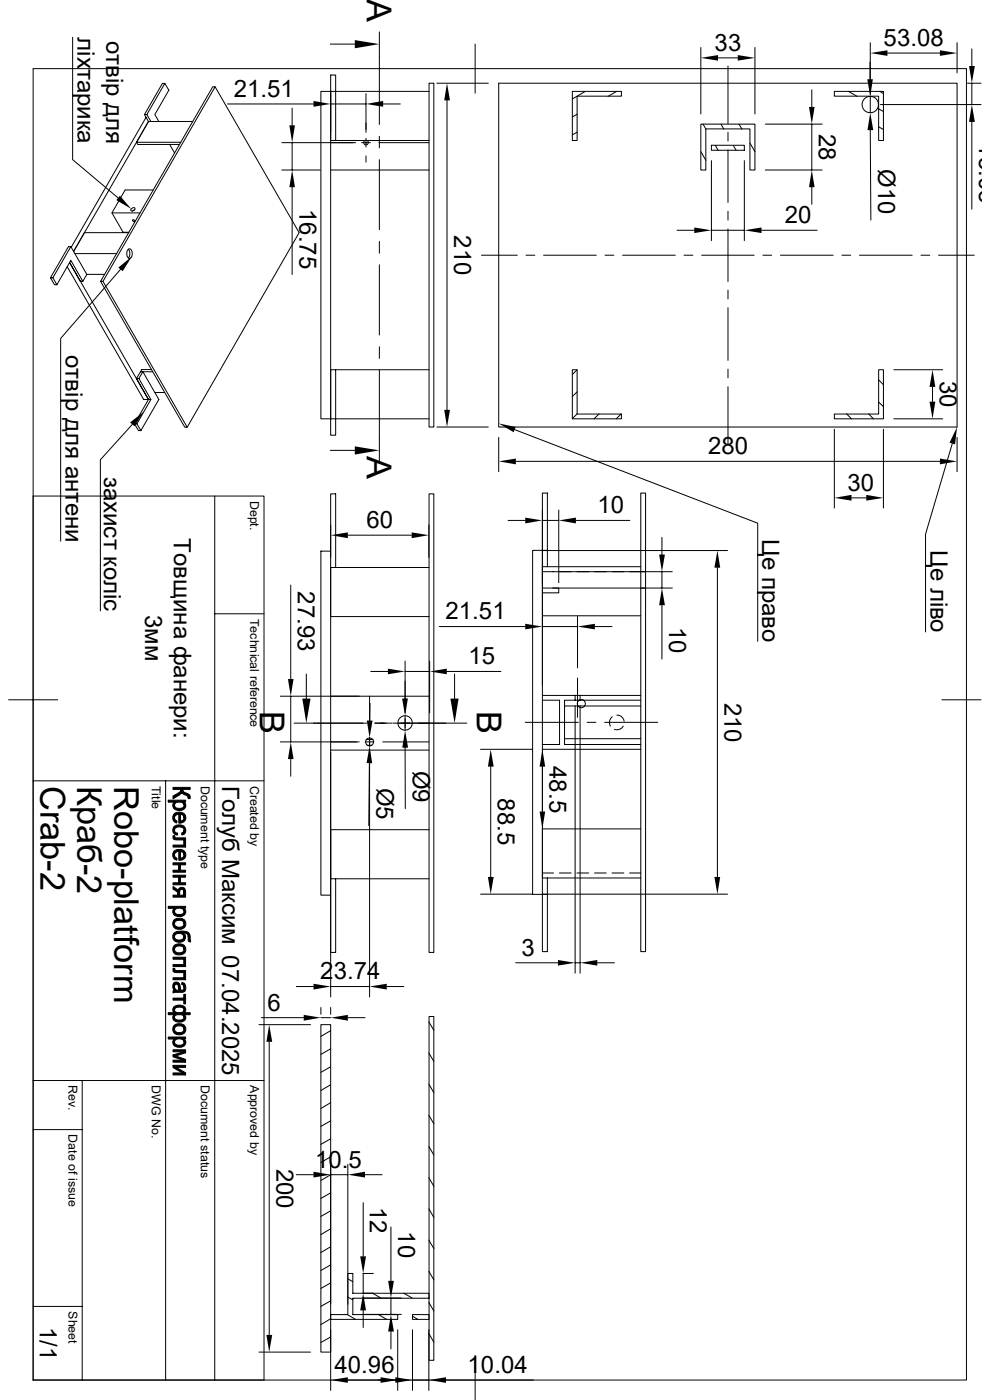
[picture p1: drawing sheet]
<svg xmlns="http://www.w3.org/2000/svg" width="210mm" height="297mm" viewBox="0 0 210 297" stroke-linecap="round" stroke-linejoin="round" font-family="sans-serif">
<g fill="none" stroke="#000" stroke-width=".21">
<path d="M7 14.6h198v278.2h-198zM15.4 7.9v26l9.7 8.1M35 17.7l-3.8 6.6M45.1 18.4h.5l-23.8 41.3h-.5zM45.6 18.4l17.9 31-23.8 41.2M68.1 19.4h2v69.5h-2zM70.1 9.4h5.2M70.1 19.4v10.4h1.1M70.1 19.9v8.2M77.6 19.9v8.2M80.5 6.8v19.6M91 19.4h-19.8v-3.5h-1.1v3.5h1.1v10.4"/>
<path d="M91 17.7h1v72.9h-1zM92.7 17.7h10.9M100.8 9.4v10.4M105.8 17.7h97.2v72.9h-97.2zM121.4 19.4h10.4v1h-9.4v9.4h-1zM124.2 19.4l-2.8 1.6M130.8 19.4l-1.8 1M148.7 10.1v14.1M152.3 12.3h4.2M154.4 14v12.2M160.1 10.1v14.1M172.2 19v3.7"/>
<path d="M177 19.4h10.4v10.4h-1v-9.4h-9.4zM180 19.4l1.8 1M184.6 13.2v3.6M184.6 9.1v10.9M186.6 19.4l.8 .5M188.3 11.3h11.1M203 9.1v6.4M205.2 17.7h2.9M206.2 10.4v3.6M206.2 17.7v4.5M30.6 24.3h.6l.8 1.5M30.6 24.3l3.9-6.6h.5l.8 1.4-2.9 5.2 .8 1.5"/>
<path d="M30.6 24.3l.9 1.5-15.9 27.5 2.3-3.9h9.4M31 24.9l-15.9 27.6M36 30.6l1 1.9M38.4 30.2h-9.4l.2 .4h8.9M40.9 25.8h-9.4l-2.5 4.4M48.3 22.1h18.2M59.8 36.1h8.1M59.8 30.3h15.6M62 22.9v3.7M62 30.3v5.8M62 39.7v18.6M70.1 36.1h20.9"/>
<path d="M70.1 22.1h7.5M71.2 29.8h19.8M76.7 30.3h1.9M77.3 29.8a.51 .51 0 0 0 0 .8 .51 .51 0 0 0 .7 0 .51 .51 0 0 0-.1-.8M77.6 29.3v1.9M77.6 33.1v1.3M80.4 30.3h10.6M80.5 28.9v2.5M80.5 33.9v14.8M81.3 22.1h3.6M94.8 21.3v65.7M122.5 24.2l-1.1 .6"/>
<path d="M122.5 28l-1.1 .6M148.7 32.2l1 1.8M148.7 26.3h11.4v9.8h-1v-8.8h-9.4v8.8h-1zM149.1 26.3l.6 1.1M150.9 30.8h7v1.1h-7zM150.9 34.1v17M151.8 30.9l.6 1M153 26.3l.5 1.1M154.4 28.1v1.8M154.4 31.8v11.2M155.6 30.9l.6 1M156.8 26.3l.6 1.1"/>
<path d="M157.9 34.1v17M159.1 30.4l1 1.8M162.3 36.1h12.1M162.3 26.3h12.1M172.2 26.3v9.8M172.2 39.7v3.6M184.6 27.6l.1 19.1M184.6 20.4v3.5M186.4 23.1l1 .6M186.4 26.9l1 .6M186.8 22.2h21.3M206.2 25.9v18.5"/>
<path d="M10.7 58.9l.9 1.5h.5l2.9-5.2 2.6 4.5M14.3 56.6l16.2 28.2h1l-16.7-29.1 2.3 4h.5l.8-1.5-3.4-5.9h-.5l-3.8 6.6h.5l.9 1.5M15 52.3l-3.8 6.6M15.9 53.8h8.9M18.4 58.2h3.8M21.3 59.7l17.9 30.9h.5l-17.9-30.9M23.7 45.2h6M25.6 57.1l-12.7 14.7v43M27.2 52.9a1.45 1.45 0 0 1 0 1.8M27.2 52.9a.57 .57 0 0 1 .6 0 .57 .57 0 0 1 .2 .6v.6a.57 .57 0 0 1-.5 .7 .57 .57 0 0 1-.6-.7l.1-.8zM27.9 44.3l.6-.2a.47 .47 0 0 1-.2 .6 .47 .47 0 0 1-.6-.2zM28.6 44.5l-.5 .3"/>
<path d="M32.5 40.3h-6l-2.8 4.9 2.4 4.1h1.2M80.5 51.2v2.5M80.5 56.2v14.9M102.2 54.1h7.5M111.6 54.1h1.9M115.3 54.1h11.2M128.4 54.1h1.8M132.1 54.1h11.2M143.6 48.9h3.7M145.1 54.1h1.9M148.8 54.1h11.2M150.9 48.9h7"/>
<path d="M154.4 44.8v1.9M154.4 48.6v11.1M161.5 48.9h11.9M161.8 54.1h1.9M165.6 54.1h11.1M178.6 54.1h1.9M182.3 54.1h11.2M195.4 54.1h1.8M199.1 54.1h7.6M30.3 78.9l-.8 1.4h-.5l.8-1.4h.5l3.4 5.9-3.8 6.6M32.1 78.4h-2l-.3 .5h2.6M71.2 78.4h-1.1v10.5"/>
<path d="M71.2 78.4v10.5h-1.1v3.4h1.1v-3.4h19.8M71.2 78.4h19.8M80.5 73.6v2.4M80.5 78.5v19.7M121.4 78.4h1v9.4h9.4v1.1h-10.4zM122.4 78.4l-1 1.1M154.4 61.6v1.8M154.4 65.3v11.2M154.4 78.3v1.9M186.4 78.4h1v10.5h-10.4v-1.1h9.4zM189.6 78.4h10.4M28.1 90l-6.8 7.5v32.1"/>
<path d="M28.5 89.9l.9 1.5h.5l-.9-1.5M29 80.3l2.5 4.5h.5l-2.5-4.5M31.5 84.8l-3 5.1h.5l3-5.1M32.9 83.3h2M70.1 95.5h5.2M92.7 90.6h10.9M105.8 92.8v7.3M109.2 91.1l51.5 19.9v25.1M109.4 97.9h90M122.5 83.1l-1.1 1M122.5 87.8l-1.1 1M127.1 87.8l-1.1 1.1"/>
<path d="M131.8 87.8l-1.1 1.1M154.4 82v12.2M177 91.1v16.7M179.6 87.8l1 1.1M184.3 87.8l1 1.1M186.4 80.6l1 1M186.4 85.3l1 1M187.4 91.1v16.7M189.6 88.9h10.4M197.8 82.1v3.1M202 94.1l-5.7 19.2v20.8M203 92.8v7.3"/>
<path d="M7 105.2h49v187.6h-49M45.6 105.2v187.6M70.1 116.9h-2v73h2M70.1 111.4v6.8M73.8 113.5h13.5M91 111.4v6.8M91 104.8h1v97.3h-1zM107.8 110.4h3.6M115.1 108.2v15.4M115.1 110.4h3.4M118.5 108.2v15.4M122.2 110.4h11.4"/>
<path d="M135.9 104.6h1v97.3h-1zM140.4 114v3.6M154.3 116.8h-41.3v72.9h3.1M180.6 105.6h3.2M45.6 130.2h10.4M61.7 124.1v20M71.2 120.4h-1.1v66M71.2 120.4v-15.6h-1.1v26h20.9M71.2 120.4h19.8M93.2 132.9h18.2M115.1 120.2v10.4h20.8M115.1 124.8h3.4v1h-3.4"/>
<path d="M115.1 121.3h27.5M115.1 120.2v66.1h1M115.1 120.2v-15.6h1v15.6M115.1 120.2h20.8M115.1 130.7v14.6M115.1 132.9h7.4M117.3 124.8h25.3M122.5 130.7v11M126.2 132.9h3.6M140.4 121.3v3.5M140.4 128.4v11.4M152.2 120.4v65.7"/>
<path d="M1.8 148.5h10.4M59.5 157.4h16.7M61.7 147.7v9.7M62.4 153.4h15.4M65 143v5.2M70.1 159.1h20.9M70.1 159.6v51.9M77.5 157.4h1.8M77.7 156.9h1.4M77.9 158.1h1M78.4 147.7v6.9M78.4 156.5v1.8"/>
<path d="M78.4 159.6v51.9M78.5 149.2l-.1 3.7M78.7 142.5h3.6M81.2 157.4h9.8M83.1 153.4h-3.6M83.4 153.4h15.6M85.9 151.8v3.1M85.9 156.2l.1 15.3M85.9 140.3v10.9M85.9 142.5h5.2M91 147.7h-31.5M91.1 140.3v10.9"/>
<path d="M94.8 142.5h11.5M96.4 143v5.2M101.9 159h11M111.4 153.2h11.3M115.1 148.5h3.6v9.4h-3.6M115.1 147.5h20.8M115.1 159h20.8M119.8 149.8h16.1M119.8 156.7h16.1M122 149.7v56.8M122 147.5v1M122.5 143.8v8.4"/>
<path d="M122.6 149.8a.87 .87 0 0 0 1.4 0M122.6 149.7a.83 .83 0 0 1 .7-1.3 .83 .83 0 0 1 .7 1.3M123.1 149.7v56.8M123.1 147.5v1M124.5 153.2h1.9M128.3 153.2h11.2M129.9 152.1a1.53 1.53 0 0 0-.4 2M130.9 151.7a1.56 1.56 0 0 1 1.5 1.3M132.2 154.1a1.5 1.5 0 0 1-1.9 .6M135.9 148.5h-16.1v9.4h16.1M199.8 148.5h8.3M7 165.7h49"/>
<path d="M35.1 165.7v127.1M61.7 161v3.7M78.4 161.9l-.2 13.2M91 176h-20.9v10.4M104.1 162.6v23.5M115.1 162.6v9.6M135.9 175.9h-20.8v26h1v-15.6M70.1 186.4v15.7h1.1v-15.7M70.1 186.4h20.9M101.9 189.7h11M115.1 185.2h2.3M115.1 189.7h39.2"/>
<path d="M116.1 186.3h19.8M118.7 185.2h2.5M122.4 185.2h2.5M126.1 185.2h2.5M129.8 185.2h2.5M133.6 185.2h2.3M54.9 217.4h11M55.5 215.9h8.9M62.9 209.3h3.6M68.1 213.7v1.5M68.1 215.9h2M68.1 217.4h2v69.5h-2z"/>
<path d="M70.1 218.7l-2 1.2M70.1 213.7v1.5M70.1 209.3h8.3M73.8 215.9h3.6M82 209.3h3.7M91 216.8l1 1.8M91 215.6h1v73h-1zM109.4 204.3h9M122 204.3h1.1M126.7 204.3h3.6M7 239.6h10.4M7 229.2h49"/>
<path d="M17.4 229.2v63.6M57.1 221v62.2M70.1 222.5l-2 1.2M70.1 226.3l-2 1.2M70.1 230.1l-2 1.3M70.1 233.9l-2 1.3M70.1 237.8l-2 1.2M91 223.4l1 1.8M91 230l1 1.8M91 236.6l1 1.8M62.9 249.2h3.6M70.1 241.6l-2 1.2"/>
<path d="M70.1 245.4l-2 1.2M70.1 253.1l-2 1.2M70.1 256.9l-2 1.2M70.1 247v29.7M73.8 249.2h-3.7l-2 1.2M73.8 247v29.7M77 255.1v11.4M77.4 249.2h3.7M91 243.2l1 1.8M91 249.9l1 1.8M91 256.5l1 1.8M7 277.2h10.4"/>
<path d="M70.1 260.7l-2 1.2M70.1 264.5l-2 1.2M70.1 268.4l-2 1.1M70.1 272.2l-2 1.1M70.1 276l-2 1.2M70.1 279.8l-2 1.2M73.6 278.8l1.8 1.1M73.8 271.3l1 .6M73.8 275.2l1 .6M73.8 270.2h1v4.2h16.2v1h-16.2v3.5h9.6v1h-14.3v-1h3.7zM77 278.8h8.1M77 275.4h8.1"/>
<path d="M77 274.4h2.2M77 270.2h2.2M77 270.2v4.2M77 278v3.6M79 274.4l1.8 1M80.2 278.8l1.8 1.1M82.9 260.3v11.4M82.9 275.4v3.4M85.6 274.4l1.9 1M87.5 279.2l1.1 .7M87.5 278.9h3.5v1h-3.5zM91 263.1l1 1.8"/>
<path d="M91 269.7l1 1.8M91 276.3l1 1.8M54.9 286.9h11M70.1 283.6l-2 1.2M70.1 282.1v12.9M82.9 282.5v3.7M83.9 292.8h-10.1M84.4 282.1v12.9M87.5 292.8h3.5M87.5 282.1v12.9M91 282.9l1 1.8M91 282.1v12.9"/>
<path d="M94.6 292.8h18.6M100.8 287.6v9.3"/>
<circle cx="184.6" cy="22.2" r="1.74"/>
<circle cx="28.3" cy="46.8" r=".25"/>
<circle cx="78.4" cy="157.4" r=".85"/>
<circle cx="85.9" cy="153.4" r="1.53"/>
</g>
<g fill="#000" stroke="#000" stroke-width=".21">
<path d="M37 170.2v1.4a.88 .88 0 0 1 0-1.4z" fill-rule="evenodd"/>
<path d="M36.9 172.7l.1-.1v1.1l.3 .3 .2 .2v.4a1.13 1.13 0 0 1-.6-1.9z" fill-rule="evenodd"/>
<path d="M36.9 175.4l.1-.1 .1 1.2 .6 .2-.1 .5a1.05 1.05 0 0 1-.9-.7 1.05 1.05 0 0 1 .2-1.1z" fill-rule="evenodd"/>
<path d="M36.7 168.9l1.4-.8 .3-.6v.9l-1.7 1.1z" fill-rule="evenodd"/>
<path d="M37 172.6a1.69 1.69 0 0 1 2 0v.9l-.2-.6-.5-.1v1.8h-.4v-1.8l-.6 .2-.3 .5z" fill-rule="evenodd"/>
<path d="M39 170.2l.1 .7z" fill-rule="evenodd"/>
<path d="M39 176.1l.1 .9-.5 .1-.1-.4 .4-.2z" fill-rule="evenodd"/>
<path d="M36.7 179.3h2.3l.4 .4h-2.7z" fill-rule="evenodd"/>
<path d="M35.7 169.8h3.7v.4h-.4v.4a1.22 1.22 0 0 0-2 .1v.9v-1.4h-1.3z" fill-rule="evenodd"/>
<path d="M36.7 177.3h.4a.36 .36 0 0 0 .1 .4 .36 .36 0 0 0 .4 .1h1.8v1.9l-.4-.4v-1.1h-1.3a.71 .71 0 0 1-.8-.1 .71 .71 0 0 1-.2-.8z" fill-rule="evenodd"/>
<path d="M37 170.8a1.17 1.17 0 0 0 1.9 .4l.2-1a1.07 1.07 0 0 1 .1 1.3 1.07 1.07 0 0 1-1.3 .5l-.9-.3z" fill-rule="evenodd"/>
<path d="M38.3 172.8v1.4h.1l.6-.4v-1.2a1.13 1.13 0 0 1 .4 1.3 1.13 1.13 0 0 1-1.1 .7z" fill-rule="evenodd"/>
<path d="M37 175.3h.1a1.38 1.38 0 0 1 1.6-.2 1.38 1.38 0 0 1 .7 1.4l-.3 .5-.1-.9a1.12 1.12 0 0 0-1.7-.5l-.3 .5z" fill-rule="evenodd"/>
<path d="M38.8 167.5a1.41 1.41 0 0 0 1.2 1l-.1 .7a1.55 1.55 0 0 0-1.1-.8z" fill-rule="evenodd"/>
<path d="M36.7 167h3.6v.5h-1.5l-.1 .8-.1-.2-.2 .3v-.9h-1.7z" fill-rule="evenodd"/>
<path d="M40 168.5l.3 .4v.5h-.4z" fill-rule="evenodd"/>
<path d="M36.9 192.7l.1 1.4a.92 .92 0 0 1-.1-1.4z" fill-rule="evenodd"/>
<path d="M36.9 180.6l.1 1 .5 .5v.4a1.17 1.17 0 0 1-.6-1.9z" fill-rule="evenodd"/>
<path d="M36.7 188.1l1.1 .8-.1 1v-.6l-1-.7z" fill-rule="evenodd"/>
<path d="M36.9 198l.1-.1v.9a1.07 1.07 0 0 0 1 .6 1.07 1.07 0 0 0 1-.6v.8a1.31 1.31 0 0 1-1.8 .1 1.31 1.31 0 0 1-.3-1.7z" fill-rule="evenodd"/>
<path d="M37.1 180.5a1.73 1.73 0 0 1 1.9 .1v.8l-.1-.5-.6-.2v1.8h-.4v-1.9l-.6 .2-.3 .6z" fill-rule="evenodd"/>
<path d="M38.1 188.4l.3-.1 .6 .1v1.5v-.6a.48 .48 0 0 0-.5-.6 .48 .48 0 0 0-.4 .7z" fill-rule="evenodd"/>
<path d="M37 195.1a1.89 1.89 0 0 1 2 0v.9a1.12 1.12 0 0 0-1.9-.4l-.1 .4z" fill-rule="evenodd"/>
<path d="M39 192.7l.1 .7z" fill-rule="evenodd"/>
<path d="M36.7 183h2.7v.5h-1.1l-.4 1.1v-1.1h-1.2z" fill-rule="evenodd"/>
<path d="M36.7 184.6h1.2l.4-1.1v1.1h1.1v.4h-2.7z" fill-rule="evenodd"/>
<path d="M36.7 185.7h2.7v.4h-1.1l-.4 1.2v-1.2h-1.2z" fill-rule="evenodd"/>
<path d="M36.7 187.3h1.2l.4-1.2v1.2h1.1v.4h-2.7z" fill-rule="evenodd"/>
<path d="M38 188.5l.1-.1v1.5h.9v-1.5l.2 .2 .2 .5v1.2h-2.7v-.4h1l.1-1z" fill-rule="evenodd"/>
<path d="M35.7 192.3h3.7v.4h-.4v.4a1.15 1.15 0 0 0-2 .2v.8v-1.4h-1.3z" fill-rule="evenodd"/>
<path d="M38.9 197.9a.99 .99 0 0 1 .1 1.7z" fill-rule="evenodd"/>
<path d="M38.3 180.7v1.4l.7-.4v-1.1a1.1 1.1 0 0 1 .3 1.2 1.1 1.1 0 0 1-1 .7z" fill-rule="evenodd"/>
<path d="M37 193.3a1.17 1.17 0 0 0 1.9 .4l.2-1a1.05 1.05 0 0 1 .1 1.3 1.05 1.05 0 0 1-1.3 .4l-.9-.2z" fill-rule="evenodd"/>
<path d="M37 195.1v.9a1.06 1.06 0 0 0 1 .7 1.06 1.06 0 0 0 1-.7v-.9a1.23 1.23 0 0 1 .2 1.6 1.23 1.23 0 0 1-1.6 .4 1.16 1.16 0 0 1-.9-.8 1.16 1.16 0 0 1 .3-1.2z" fill-rule="evenodd"/>
<path d="M37 197.9l.5-.3 1.2-.1a1.44 1.44 0 0 1 1.7 1.8v.6l-.2-.1a1.76 1.76 0 0 1-.4-1.4l-.2-.3-.5-.2h-.2l-.1 .4a1.08 1.08 0 0 0-1.8 .5z" fill-rule="evenodd"/>
<path d="M35.7 214.8h1.3v.5h-1.3z" fill-rule="evenodd"/>
<path d="M36.7 215.5l.3-.2v1.2l-.3-.3z" fill-rule="evenodd"/>
<path d="M37 209.3v.8z" fill-rule="evenodd"/>
<path d="M36.9 208.5l.7-.1 .3 .1 .2 .2-.1 1.4v-.2a1.18 1.18 0 0 0-.6-1.1h-.2l-.2 .4v.9a1.25 1.25 0 0 1-.1-1.6z" fill-rule="evenodd"/>
<path d="M37 200.6a1.69 1.69 0 0 1 2 0v.8a1.06 1.06 0 0 0-1-.7 1.06 1.06 0 0 0-1 .7z" fill-rule="evenodd"/>
<path d="M37 213.5v.8a1.23 1.23 0 0 0 1.7 .4l.2-.1 .1-.4v1.6a1.12 1.12 0 0 0-1.5-.5l-.4 .2-.1 .3z" fill-rule="evenodd"/>
<path d="M37 217.5a1.69 1.69 0 0 1 2 0v.9a1.12 1.12 0 0 0-1.9-.4l-.1 .4z" fill-rule="evenodd"/>
<path d="M38.6 208.4l.5 .2-.1 .9-.1-.5-.4-.2z" fill-rule="evenodd"/>
<path d="M36.7 203.1h2.7v2l-.4-.5v-1.1h-2.3z" fill-rule="evenodd"/>
<path d="M36.7 204.6h2.3l.4 .5h-2.7z" fill-rule="evenodd"/>
<path d="M36.7 207.4h2.3l.4 .5h-2.7z" fill-rule="evenodd"/>
<path d="M36.7 205.4h.4a.36 .36 0 0 0 .1 .5 .36 .36 0 0 0 .4 0h1.8v2l-.4-.5v-1.1h-1.5a.66 .66 0 0 1-.7-.2 .66 .66 0 0 1-.1-.7z" fill-rule="evenodd"/>
<path d="M36.7 211.8h2.3v-.9h.4v2.1h-.4v-.8h-2.3z" fill-rule="evenodd"/>
<path d="M36.9 200.7l.1-.1v.8a1.08 1.08 0 0 0 1 .7 1.08 1.08 0 0 0 1-.7v-.8a1.21 1.21 0 0 1 .2 1.5 1.21 1.21 0 0 1-1.5 .5 1.15 1.15 0 0 1-.8-1.9z" fill-rule="evenodd"/>
<path d="M37 209.6l.3 .4 .7 .1 .1-1.4 .2 .9a.41 .41 0 0 0 .4 .5 .41 .41 0 0 0 .3-.6l.1-.9a1.11 1.11 0 0 1-.4 1.9l-2 .2v-.5l.3-.1z" fill-rule="evenodd"/>
<path d="M36.8 213.7l.2-.1v2.2a1.19 1.19 0 0 0 2 .1l.1-.6a.96 .96 0 0 1 .1 1.1 .96 .96 0 0 1-1.1 .4l-.8-.1-.3-.2v-1.7l-.3-.4z" fill-rule="evenodd"/>
<path d="M37 213.5a1.53 1.53 0 0 1 2.4 .7l-.3 .6-.1 1v-1.6a1.2 1.2 0 0 0-1.7-.4l-.3 .5z" fill-rule="evenodd"/>
<path d="M36.9 217.6l.1-.1v.9a1.12 1.12 0 0 0 1 .7 1.12 1.12 0 0 0 1-.6v-1a1.21 1.21 0 0 1 .2 1.6 1.21 1.21 0 0 1-1.5 .4 1.15 1.15 0 0 1-.8-1.9z" fill-rule="evenodd"/>
<path d="M39.1 214.8h1.2v.5h-1.2z" fill-rule="evenodd"/>
<path d="M36.9 220.5l.1 1.3a.92 .92 0 0 1-.1-1.3z" fill-rule="evenodd"/>
<path d="M39 220.4l.1 .7z" fill-rule="evenodd"/>
<path d="M36.7 222.7h2.7v.7l-.5-.3h-2.2z" fill-rule="evenodd"/>
<path d="M36.7 223.8l2.2-.7 .5 .3-2.1 .6z" fill-rule="evenodd"/>
<path d="M36.7 223.8l2.7 .9v.6l-.6-.4-2.1-.7z" fill-rule="evenodd"/>
<path d="M36.7 224.9h2.1l.6 .4h-2.7z" fill-rule="evenodd"/>
<path d="M36.7 226h2.7v.4h-2.1z" fill-rule="evenodd"/>
<path d="M36.7 226l2.7 1.6v.4l-2.7-1.5z" fill-rule="evenodd"/>
<path d="M36.7 227.6h2l.7 .4h-2.7z" fill-rule="evenodd"/>
<path d="M35.7 220h3.7v.4h-.4v.5a1.15 1.15 0 0 0-2 .2v.7v-1.4h-1.3z" fill-rule="evenodd"/>
<path d="M37 221.1a1.17 1.17 0 0 0 1.9 .3l.2-.9a1.05 1.05 0 0 1 .1 1.3 1.05 1.05 0 0 1-1.3 .4l-.9-.3z" fill-rule="evenodd"/>
</g>
<g fill="#000">
<path d="M75.3 8.5l5.2 .9-5.2 .8zM148.7 12.3l3.6-.6v1.2zM156.5 11.7l3.6 .6-3.6 .6zM184 16.8h1.2l-.6 3.6zM184.6 11.3l3.7-.6v1.2zM199.4 10.7l3.6 .6-3.6 .6zM205.6 14h1.2l-.6 3.7zM61.4 26.6h1.2l-.6 3.7zM62 36.1l.6 3.6h-1.2zM66.5 21.4l3.6 .7-3.6 .5zM77.6 22.1l3.7-.7v1.2zM94.8 17.7l.7 3.6h-1.3z"/>
<path d="M172.2 36.1l.6 3.6h-1.2zM171.6 22.7h1.2l-.6 3.6zM184.6 23.9l.7 3.7h-1.3zM206.2 22.2l.6 3.7h-1.2zM25.1 56.8l2.9-2.4-2 3.1zM25.4 41.5l2.5 2.8-3.2-1.8zM147.3 48.3l3.6 .6-3.6 .5zM157.9 48.9l3.6-.6v1.1zM27.6 89.6l2.9-2.3-2 3.1zM75.3 94.7l5.2 .8-5.2 .9zM94.2 87h1.3l-.7 3.6zM105.8 89.8l3.6 .8-.4 1.1z"/>
<path d="M105.8 97.9l3.6-.6v1.2zM197.2 85.2h1.2l-.6 3.7zM197.8 78.4l.6 3.7h-1.2zM199.4 97.3l3.6 .6-3.6 .6zM203 90.6l-.4 3.7-1.2-.4zM70.1 113.5l3.7-.6v1.3zM87.3 112.9l3.7 .6-3.7 .7zM111.4 109.8l3.7 .6-3.7 .6zM118.5 110.4l3.7-.6v1.2zM139.8 117.6h1.3l-.7 3.7zM177 105.6l3.6-.6v1.2zM183.8 105l3.6 .6-3.6 .6z"/>
<path d="M111.4 132.3l3.7 .6-3.7 .6zM122.5 132.9l3.7-.6v1.2zM140.4 124.8l.7 3.6h-1.3zM152.2 116.8l.6 3.6h-1.2zM61.1 144.1h1.2l-.6 3.6zM64.1 148.2h1.8l-.9 5.2zM77.8 152.9h1.2l-.6 3.6zM82.3 141.9l3.6 .6-3.6 .5zM85.3 148.2h1.2l-.6 3.6zM85.9 154.9l.7 3.7h-1.3zM91.1 142.5l3.7-.6v1.1zM95.5 148.2h1.8l-.9 5.2z"/>
<path d="M61.7 157.4l.6 3.6h-1.2zM78.4 158.2l.6 3.7h-1.2zM104.1 159l.6 3.6h-1.2zM115.1 159l.6 3.6h-1.2zM114.5 172.2h1.2l-.6 3.6zM103.5 186.1h1.2l-.6 3.6zM151.6 186.1h1.2l-.6 3.6zM64.4 215.3l3.7 .6-3.7 .6zM66.5 208.7l3.6 .6-3.6 .6zM70.1 215.9l3.7-.6v1.2zM78.4 209.3l3.6-.6v1.2zM118.4 203.7l3.6 .6-3.6 .6z"/>
<path d="M123.1 204.3l3.6-.6v1.2zM57.1 217.4l.6 3.6h-1.2zM66.5 248.6l3.6 .6-3.6 .6zM73.8 249.2l3.6-.6v1.2zM77 274.4l.6 3.6h-1.2zM76.4 266.5h1.2l-.6 3.7zM82.3 271.7h1.3l-.7 3.7zM56.5 283.2h1.2l-.6 3.7zM70.1 292.8l3.7-.6v1.2zM80.7 292.2l3.7 .6-3.7 .6zM82.9 278.8l.7 3.7h-1.3zM83.9 292.2l3.6 .6-3.6 .6z"/>
<path d="M91 292.8l3.6-.6v1.2z"/>
</g>
<g font-size="7.3">
<text x="77.9" y="-.2" transform="rotate(90 77.9 -.2)">A</text>
<text x="77.9" y="96.7" transform="rotate(90 77.9 96.7)">A</text>
<text x="55.1" y="150.9" transform="rotate(90 55.1 150.9)">B</text>
<text x="101.1" y="150.9" transform="rotate(90 101.1 150.9)">B</text>
<text x="8.6" y="166.7" transform="rotate(90 8.6 166.7)">Crab-2</text>
<text x="16.4" y="166.7" transform="rotate(90 16.4 166.7)">Краб-2</text>
<text x="24.2" y="166.7" transform="rotate(90 24.2 166.7)">Robo-platform</text>
</g>
<g font-size="5.1">
<text x="16.4" y="7.9" transform="rotate(90 16.4 7.9)">ліхтарика</text>
<text x="22.5" y="8.6" transform="rotate(90 22.5 8.6)">отвір для</text>
<text x="151.6" y="10.8">33</text>
<text x="187.5" y="9.7">53.08</text>
<text x="49.6" y="20.5">21.51</text>
<text x="173.7" y="28.4" transform="rotate(90 173.7 28.4)">28</text>
<text x="186.3" y="35.9" transform="rotate(90 186.3 35.9)">Ø10</text>
<text x="207.7" y="30.4" transform="rotate(90 207.7 30.4)">13.08</text>
<text x="63.5" y="44.3" transform="rotate(90 63.5 44.3)">16.75</text>
<text x="166.5" y="47.3">20</text>
<text x="96.4" y="49.9" transform="rotate(90 96.4 49.9)">210</text>
<text x="13.9" y="75.3" transform="rotate(90 13.9 75.3)">отвір для антени</text>
<text x="199.3" y="80.8" transform="rotate(90 199.3 80.8)">30</text>
<text x="22" y="101.1" transform="rotate(90 22 101.1)">захист коліс</text>
<text x="150.2" y="96.4">280</text>
<text x="179.8" y="104.1">30</text>
<text x="77.8" y="112">60</text>
<text x="126.7" y="108.9">10</text>
<text x="36.9" y="114.1" transform="rotate(90 36.9 114.1)">Товщина фанери:</text>
<text x="161.7" y="114.3" transform="rotate(90 161.7 114.3)">Це право</text>
<text x="197.4" y="116.6" transform="rotate(90 197.4 116.6)">Це ліво</text>
<text x="63.2" y="125.4" transform="rotate(90 63.2 125.4)">27.93</text>
<text x="30.8" y="130.4" transform="rotate(90 30.8 130.4)">3мм</text>
<text x="94.5" y="131.4">21.51</text>
<text x="141.9" y="133" transform="rotate(90 141.9 133)">10</text>
<text x="99.4" y="140.9">15</text>
<text x="153.7" y="149.1" transform="rotate(90 153.7 149.1)">210</text>
<text x="47.1" y="166.7" transform="rotate(90 47.1 166.7)">Голуб Максим 07.04.2025</text>
<text x="79.9" y="167.1" transform="rotate(90 79.9 167.1)">Ø5</text>
<text x="87.5" y="163.5" transform="rotate(90 87.5 163.5)">Ø9</text>
<text x="116.6" y="162.5" transform="rotate(90 116.6 162.5)">48.5</text>
<text x="105.6" y="169.4" transform="rotate(90 105.6 169.4)">88.5</text>
<text x="110.7" y="202.7">3</text>
<text x="67.9" y="207.8">23.74</text>
<text x="56.7" y="214.4">6</text>
<text x="58.6" y="247.9" transform="rotate(90 58.6 247.9)">200</text>
<text x="66.8" y="247.7">10.5</text>
<text x="78.5" y="256" transform="rotate(90 78.5 256)">12</text>
<text x="84.5" y="261.2" transform="rotate(90 84.5 261.2)">10</text>
<text x="8.4" y="281.4" transform="rotate(90 8.4 281.4)">1/1</text>
<text x="71" y="291.3">40.96</text>
<text x="99.2" y="291.3">10.04</text>
</g>
<g font-size="2.6">
<text x="53.1" y="106.3" transform="rotate(90 53.1 106.3)">Dept.</text>
<text x="53.1" y="131.3" transform="rotate(90 53.1 131.3)">Technical reference</text>
<text x="32.2" y="166.7" transform="rotate(90 32.2 166.7)">Title</text>
<text x="42.6" y="166.7" transform="rotate(90 42.6 166.7)">Document type</text>
<text x="53.1" y="166.7" transform="rotate(90 53.1 166.7)">Created by</text>
<text x="14.5" y="230.2" transform="rotate(90 14.5 230.2)">Rev.</text>
<text x="32.2" y="230.2" transform="rotate(90 32.2 230.2)">DWG No.</text>
<text x="42.6" y="230.2" transform="rotate(90 42.6 230.2)">Document status</text>
<text x="53.1" y="230.2" transform="rotate(90 53.1 230.2)">Approved by</text>
<text x="14.5" y="240.7" transform="rotate(90 14.5 240.7)">Date of issue</text>
<text x="14.5" y="278.2" transform="rotate(90 14.5 278.2)">Sheet</text>
</g>
</svg>
